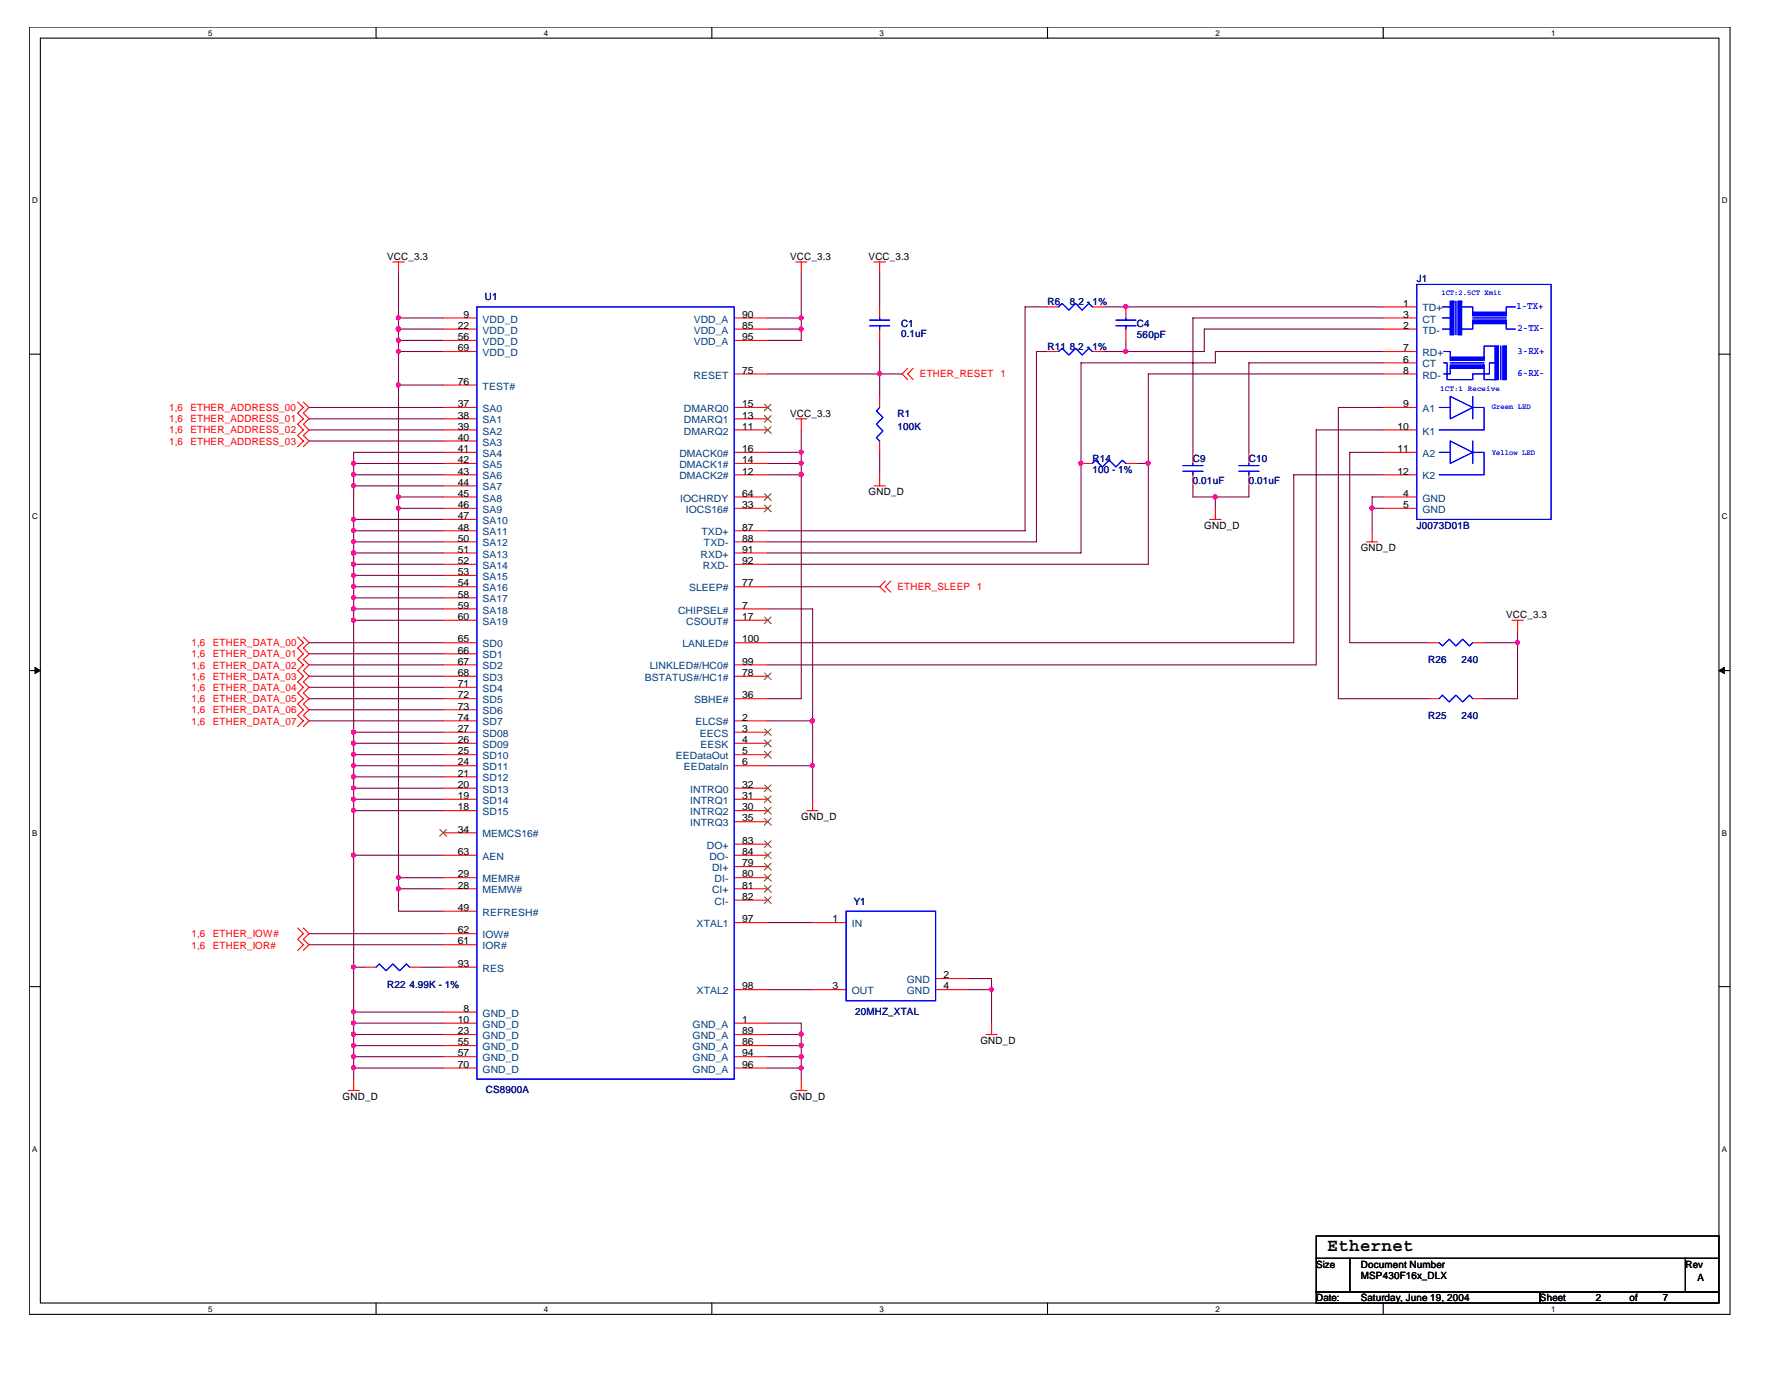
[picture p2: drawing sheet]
<svg xmlns="http://www.w3.org/2000/svg" width="279mm" height="216mm" viewBox="0 0 279 216" stroke-linecap="round" stroke-linejoin="round" font-family="sans-serif">
<path d="M4.6 4.2h266.3v201.6h-266.3zM6.3 6h262.9v198h-262.9z" fill="none" stroke="#000" stroke-width=".17"/>
<g fill="#fff">
<path d="M32.6 4.4h.7v1.4h-.7z"/>
<path d="M32.6 204.2h.7v1.4h-.7z"/>
</g>
<path d="M58.9 4.2v1.8M58.9 204v1.7" fill="none" stroke="#000" stroke-width=".17"/>
<g fill="#fff">
<path d="M85.2 4.4h.7v1.4h-.7z"/>
<path d="M85.2 204.2h.7v1.4h-.7z"/>
</g>
<path d="M111.5 4.2v1.8M111.5 204v1.7" fill="none" stroke="#000" stroke-width=".17"/>
<g fill="#fff">
<path d="M137.8 4.4h.6v1.4h-.6z"/>
<path d="M137.8 204.2h.6v1.4h-.6z"/>
</g>
<path d="M164.1 4.2v1.8M164.1 204v1.7" fill="none" stroke="#000" stroke-width=".17"/>
<g fill="#fff">
<path d="M190.3 4.4h.7v1.4h-.7z"/>
<path d="M190.3 204.2h.7v1.4h-.7z"/>
</g>
<path d="M216.6 4.2v1.8M216.6 204v1.7" fill="none" stroke="#000" stroke-width=".17"/>
<g fill="#fff">
<path d="M242.9 4.4h.7v1.4h-.7z"/>
<path d="M242.9 204.2h.7v1.4h-.7z"/>
<path d="M5.1 30.7h.8v1.4h-.8z"/>
<path d="M269.7 30.7h.9v1.4h-.9z"/>
<path d="M5.1 80.2h.8v1.4h-.8z"/>
<path d="M269.7 80.2h.9v1.4h-.9z"/>
</g>
<path d="M4.6 55.5h1.7M269.2 55.5h1.7" fill="none" stroke="#000" stroke-width=".17"/>
<g fill="#fff">
<path d="M5.1 129.7h.8v1.4h-.8z"/>
<path d="M269.7 129.7h.8v1.4h-.8z"/>
</g>
<path d="M4.6 105h1.7M269.2 105h1.7" fill="none" stroke="#000" stroke-width=".17"/>
<path d="M5.5 104.5l.8 .5-.8 .5zM269.2 105l.9-.5v1z" fill="#000" stroke="#000" stroke-width=".16"/>
<g fill="#fff">
<path d="M5.1 179.2h.8v1.4h-.8z"/>
<path d="M269.7 179.2h.8v1.4h-.8z"/>
</g>
<path d="M4.6 154.5h1.7M269.2 154.5h1.7M206.1 193.5h63.1v3.5h-63.1zM206.1 197h5.3v5.3h-5.3zM211.4 197h52.6v5.3h-52.6zM264 197h5.2v5.3h-5.2zM206.1 202.3h35.1v1.7h-35.1zM241.2 202.3h28v1.7h-28z" fill="none" stroke="#000" stroke-width=".17"/>
<g fill="none" stroke="#800040" stroke-width=".17">
<path d="M62.4 42.8v99.9h7M62.4 49.8h7M62.4 55h7M62.4 53.3h7M62.4 51.5h7M120.2 49.8h5.3M120.2 51.5h5.3M120.2 58.5h21.1M125.5 42.8v10.5h-5.3M137.8 42.8v5.2M137.8 53.3v8.8M164.1 48h-3.6v35.1h-40.3"/>
<path d="M164.1 55h-1.8v29.8h-42.1M172.8 48h43.8M176.3 53.3v1.7M216.6 58.5h-36.8v29.8h-59.6M216.6 55h-26.3v1.8h-21v29.8h-49.1M216.6 56.8h-21v14M216.6 49.8h-29.8v21M216.6 51.5h-28v3.5h-15.8M48.4 63.8h21M48.4 65.6h21M48.4 67.3h21M48.4 69h21"/>
<path d="M55.4 72.6h14M55.4 76.1h14M55.4 74.3h14M62.4 77.8h7M62.4 60.3h7M62.4 79.6h7M69.4 70.8h-14v14M120.2 72.6h5.3M120.2 70.8h5.3M120.2 74.3h5.3M125.5 67.3v42.1h-5.3M137.8 70.8v3.5"/>
<path d="M178.1 72.6h1.7M186.8 76.1v1.7h8.8v-1.7M190.3 77.8v1.8M214.9 79.6v3.5M216.6 70.8h-5.2v29.8h12.3M216.6 77.8h-1.7v1.8h1.7M216.6 63.8h-7v45.6h14.1M216.6 67.3h-10.5v36.8h-85.9M216.6 74.3h-14v26.3h-82.4M55.4 84.8v1.8h14M55.4 95.3v1.8h14M55.4 88.3h14"/>
<path d="M55.4 86.6v8.7M55.4 97.1v24.5M55.4 83.1h14M55.4 84.8h14M55.4 81.3h14M55.4 90.1h14M55.4 91.9h14M55.4 93.6h14M55.4 95.3h14M120.2 95.3h7.1v29.8M120.2 91.9h17.6M237.7 98.8v10.6h-5.3"/>
<path d="M48.4 104.1h21M48.4 109.4h21M48.4 112.9h21M48.4 100.6h21M48.4 102.4h21M48.4 105.9h21M48.4 107.6h21M48.4 111.1h21M55.4 114.6h14M55.4 116.4h14M55.4 118.2h14M55.4 119.9h14"/>
<path d="M120.2 119.9h7.1M120.2 112.9h7.1M232.4 100.6h5.3M55.4 121.6v1.8h14M55.4 123.4v1.7h14M55.4 125.1v43.9M55.4 121.6h14M55.4 126.9h14M55.4 133.9h14M62.4 137.4h7M62.4 139.1h7M48.4 146.2h21"/>
<path d="M48.4 147.9h21M55.4 158.5h14M55.4 151.4h1.8M65.9 151.4h3.5M120.2 154.9h7.1M120.2 144.4h7.1M151.8 153.2h3.5v7M151.8 154.9h3.5M55.4 160.2h14M55.4 162h14M55.4 163.7h14M55.4 165.4h14"/>
<path d="M55.4 167.2h14M120.2 160.2h5.3v8.8M120.2 162h5.3M120.2 163.7h5.3M120.2 165.4h5.3M120.2 167.2h5.3"/>
</g>
<g fill="#f0f" stroke="#f0f" stroke-width=".17">
<circle cx="62.4" cy="137.4" r=".32"/>
<circle cx="62.4" cy="79.6" r=".32"/>
<circle cx="179.8" cy="72.5" r=".33"/>
<circle cx="169.3" cy="72.5" r=".32"/>
<circle cx="155.3" cy="154.9" r=".32"/>
<circle cx="176.3" cy="48" r=".33"/>
<circle cx="55.4" cy="97.1" r=".32"/>
<circle cx="176.3" cy="55" r=".32"/>
<circle cx="55.4" cy="114.6" r=".32"/>
<circle cx="55.4" cy="116.3" r=".32"/>
<circle cx="55.4" cy="119.9" r=".32"/>
<circle cx="190.3" cy="77.8" r=".33"/>
<circle cx="55.3" cy="118.1" r=".33"/>
<circle cx="127.2" cy="112.9" r=".34"/>
<circle cx="62.4" cy="53.3" r=".32"/>
<circle cx="55.3" cy="121.6" r=".33"/>
<circle cx="55.4" cy="123.4" r=".32"/>
<circle cx="55.3" cy="126.9" r=".33"/>
<circle cx="55.4" cy="158.4" r=".32"/>
<circle cx="55.4" cy="125.1" r=".32"/>
<circle cx="55.3" cy="161.9" r=".33"/>
<circle cx="55.4" cy="151.4" r=".32"/>
<circle cx="55.4" cy="133.9" r=".32"/>
<circle cx="55.4" cy="163.7" r=".32"/>
<circle cx="55.3" cy="74.3" r=".33"/>
<circle cx="55.4" cy="167.2" r=".32"/>
<circle cx="55.4" cy="72.5" r=".32"/>
<circle cx="125.5" cy="161.9" r=".33"/>
<circle cx="55.4" cy="76" r=".32"/>
<circle cx="125.5" cy="163.7" r=".32"/>
<circle cx="125.5" cy="165.4" r=".33"/>
<circle cx="55.4" cy="81.3" r=".32"/>
<circle cx="125.5" cy="167.2" r=".32"/>
<circle cx="55.3" cy="83.1" r=".33"/>
<circle cx="55.4" cy="84.8" r=".32"/>
<circle cx="55.3" cy="86.6" r=".33"/>
<circle cx="62.4" cy="51.5" r=".33"/>
<circle cx="127.2" cy="119.9" r=".33"/>
<circle cx="55.4" cy="88.3" r=".32"/>
<circle cx="62.4" cy="49.8" r=".32"/>
<circle cx="55.4" cy="90.1" r=".32"/>
<circle cx="55.3" cy="91.8" r=".33"/>
<circle cx="125.5" cy="51.5" r=".33"/>
<circle cx="55.4" cy="93.6" r=".32"/>
<circle cx="125.5" cy="49.8" r=".32"/>
<circle cx="55.3" cy="95.3" r=".33"/>
<circle cx="125.5" cy="70.8" r=".32"/>
<circle cx="125.5" cy="74.3" r=".33"/>
<circle cx="137.7" cy="58.5" r=".32"/>
<circle cx="55.3" cy="165.4" r=".33"/>
<circle cx="62.4" cy="60.3" r=".33"/>
<circle cx="62.4" cy="55" r=".32"/>
<circle cx="55.4" cy="160.2" r=".32"/>
<circle cx="62.4" cy="77.8" r=".33"/>
<circle cx="125.5" cy="72.5" r=".32"/>
<circle cx="237.6" cy="100.6" r=".33"/>
<circle cx="62.4" cy="139.1" r=".33"/>
<circle cx="214.9" cy="79.6" r=".33"/>
</g>
<g fill="none" stroke="#f00" stroke-width=".17">
<path d="M61.5 41h1.8M62.4 41v1.8M69.4 49.8h5.3M69.4 51.5h5.3M69.4 55h5.3M69.4 53.3h5.3M115 49.8h5.2M115 51.5h5.2M115 58.5h5.2M115 53.3h5.2M124.6 41h1.8M125.5 41v1.8"/>
<path d="M136.9 41h1.8M137.8 41v1.8M137.8 48v1.8M137.8 51.5v1.8M142.2 57.7l-.9 .8 .9 .9M143 57.7l-.8 .8 .8 .9M164.1 48h1.7M164.1 55h1.7M171.1 48h1.7M171.1 55h1.7M176.3 48v1.8M176.3 51.5v1.8"/>
<path d="M216.6 48h5.3M216.6 49.8h5.3M216.6 51.5h5.3M216.6 55h5.3M216.6 56.8h5.3M216.6 58.5h5.3M46.6 62.9l.9 .9-.9 .9 .9 .9-.9 .8 .9 .9-.9 .9 .9 .8-.9 .9M47.5 62.9l.9 .9-.9 .9 .9 .9-.9 .8 .9 .9-.9 .9 .9 .8-.9 .9M69.4 65.6h5.3M69.4 76.1h5.3M69.4 77.8h5.3M69.4 79.6h5.3"/>
<path d="M69.4 63.8h5.3M69.4 67.3h5.3M69.4 70.8h5.3M69.4 74.3h5.3M69.4 72.6h5.3M69.4 69h5.3M69.4 60.3h5.3M115 65.6h5.2M115 77.8h5.2M115 79.6h5.2M115 63.8h5.2M115 67.3h5.2"/>
<path d="M115 70.8h5.2M115 74.3h5.2M115 72.6h5.2M124.6 65.6h1.8M125.5 65.6v1.7M136.9 76.1h1.8M137.8 62.1v1.7M137.8 69v1.8M137.8 74.3v1.8M169.3 72.6h1.8M176.3 72.6h1.8M186.8 70.8v1.8"/>
<path d="M186.8 74.3v1.8M190.3 79.6v1.7M195.6 70.8v1.8M195.6 74.3v1.8M216.6 77.8h5.3M216.6 79.6h5.3M216.6 63.8h5.3M216.6 67.3h5.3M216.6 70.8h5.3M216.6 74.3h5.3M46.6 99.7l.9 .9-.9 .9 .9 .9-.9 .9 .9 .8-.9 .9 .9 .9-.9 .9 .9 .8-.9 .9 .9 .9-.9 .8 .9 .9-.9 .9 .9 .9-.9 .8M47.5 99.7l.9 .9-.9 .9 .9 .9-.9 .9 .9 .8-.9 .9 .9 .9-.9 .9 .9 .8-.9 .9 .9 .9-.9 .8 .9 .9-.9 .9 .9 .9-.9 .8"/>
<path d="M69.4 97.1h5.3M69.4 81.3h5.3M69.4 84.8h5.3M69.4 95.3h5.3M69.4 83.1h5.3M69.4 86.6h5.3M69.4 88.3h5.3M69.4 90.1h5.3M69.4 91.9h5.3M69.4 93.6h5.3M115 97.1h5.2M115 84.8h5.2"/>
<path d="M115 95.3h5.2M115 83.1h5.2M115 86.6h5.2M115 88.3h5.2M115 91.9h5.2M138.7 91l-.9 .9 .9 .8M139.5 91l-.8 .9 .8 .8M189.5 81.3h1.7M214 84.8h1.7M214.9 83.1v1.7M236.8 97.1h1.8M237.7 97.1v1.7"/>
<path d="M69.4 112.9h5.3M69.4 114.6h5.3M69.4 116.4h5.3M69.4 118.2h5.3M69.4 119.9h5.3M69.4 109.4h5.3M69.4 100.6h5.3M69.4 102.4h5.3M69.4 104.1h5.3M69.4 105.9h5.3M69.4 107.6h5.3M69.4 111.1h5.3"/>
<path d="M115 112.9h5.2M115 114.6h5.2M115 116.4h5.2M115 118.2h5.2M115 119.9h5.2M115 109.4h5.2M115 100.6h5.2M115 104.1h5.2M115 105.9h5.2M223.7 109.4h1.7M223.7 100.6h1.7M230.6 109.4h1.8"/>
<path d="M230.6 100.6h1.8M69.4 126.9h5.3M69.4 125.1h5.3M69.4 123.4h5.3M69.4 121.6h5.3M69.4 139.1h5.3M69.4 137.4h5.3M69.4 130.4h5.3M69.4 133.9h5.3M115 126.9h5.2M115 125.1h5.2M115 123.4h5.2"/>
<path d="M115 139.1h5.2M115 137.4h5.2M115 128.7h5.2M115 133.9h5.2M115 135.7h5.2M115 132.2h5.2M126.4 126.9h1.7M127.3 125.1v1.8M46.6 145.3l.9 .9-.9 .9 .9 .8-.9 .9M47.5 145.3l.9 .9-.9 .9 .9 .8-.9 .9M57.2 151.4h1.7M64.1 151.4h1.8"/>
<path d="M69.4 142.7h5.3M69.4 147.9h5.3M69.4 146.2h5.3M69.4 158.5h5.3M69.4 151.4h5.3M115 144.4h5.2M115 154.9h5.2M115 140.9h5.2M127.3 144.4h5.2M127.3 154.9h5.2M146.5 154.9h5.3M146.5 153.2h5.3"/>
<path d="M54.5 170.7h1.8M55.4 169v1.7M69.4 162h5.3M69.4 167.2h5.3M69.4 165.4h5.3M69.4 163.7h5.3M69.4 160.2h5.3M115 162h5.2M115 167.2h5.2M115 165.4h5.2M115 163.7h5.2M115 160.2h5.2"/>
<path d="M124.6 170.7h1.8M125.5 169v1.7M154.4 162h1.8M155.3 160.2v1.8"/>
</g>
<g fill="none" stroke="#00f" stroke-width=".17">
<path d="M74.7 48h40.3v121h-40.3zM136.2 51h3.1M136.2 50.1h3.1M137.8 49.8v.3M137.8 51v.5M165.8 55l.5-.5 1.1 1.1 1.1-1.1 1 1.1 1-1.1 .6 .5M165.8 48l.5-.5 1.1 1.1 1.1-1.1 1 1.1 1-1.1 .6 .5M174.8 51h3.1M174.8 50.1h3.1M176.3 49.8v.3M176.3 51v.5M221.9 44.5h21v36.8h-21z"/>
<path d="M225.9 48h1.2M225.9 49.8h1.2M225.9 51.5h1.2M226.1 55h1v.9M226.1 56.8h.5v2.6h4v-.9h2.7v-1.7h.9M227.1 57.7v.8h-1M227.1 56.8h5.3M228 47.2v5.2M228.9 48h1.7v.9M230.6 50.7v.8h-1.7M230.6 49.8h5.3M232.4 57.7v1.7h1.8"/>
<path d="M234.2 54.2h-1.8v1.7M235 54.2v5.2M235.9 50.7v.8h1.4M237.3 48h-1.4v.9M137.8 63.8l-.5 .5 1 1.1-1 1 1 1.1-1 1 .5 .5M171.1 72.6l.5-.5 1 1 1.1-1 1.1 1 1-1 .5 .5M185.3 73.8h3.1M185.3 72.9h3.1M186.8 72.6v.3M186.8 73.8v.5M194 73.8h3.2M194 72.9h3.2"/>
<path d="M195.6 72.6v.3M195.6 73.8v.5M225.4 63.8h1.7M225.4 70.8h1.7M227.1 62.1l3.5 1.7-3.5 1.8zM227.1 69l3.5 1.8-3.5 1.8zM230.6 63.8h1.8v3.5h-7M230.6 70.8h1.8v3.5h-7M230.6 62.1v3.5M230.6 69v3.6M225.4 100.6l.5 .5 1.1-1 1 1 1.1-1 1 1 .5-.5M225.4 109.4l.5-.6 1.1 1.1 1-1.1 1.1 1.1 1-1.1 .5 .6"/>
<path d="M58.9 151.4l.5-.5 1.1 1.1 1-1.1 1.1 1.1 1-1.1 .5 .5M132.5 142.7h14v14h-14z"/>
</g>
<g fill="#00f" stroke="#00f" stroke-width=".17">
<path d="M227.1 47.2v5.2h.6v-5.2z" fill-rule="evenodd"/>
<path d="M228.4 47.2v5.2h.5v-5.2z" fill-rule="evenodd"/>
<path d="M235.4 54.2v5.2h.5v-5.2z" fill-rule="evenodd"/>
<path d="M234.2 54.2v5.2h.5v-5.2z" fill-rule="evenodd"/>
<path d="M230.6 50.1v.6h5.3v-.6z" fill-rule="evenodd"/>
<path d="M230.6 48.9v.5h5.3v-.5z" fill-rule="evenodd"/>
<path d="M227.1 55.9v.5h5.3v-.5z" fill-rule="evenodd"/>
<path d="M227.1 57.1v.6h5.3v-.6z" fill-rule="evenodd"/>
<path d="M227.1 47.2v5.2h.6v-5.2z" fill-rule="evenodd"/>
<path d="M228.4 47.2v5.2h.5v-5.2z" fill-rule="evenodd"/>
<path d="M235.4 54.2v5.2h.5v-5.2z" fill-rule="evenodd"/>
<path d="M234.2 54.2v5.2h.5v-5.2z" fill-rule="evenodd"/>
<path d="M230.6 50.1v.6h5.3v-.6z" fill-rule="evenodd"/>
<path d="M230.6 48.9v.5h5.3v-.5z" fill-rule="evenodd"/>
<path d="M227.1 55.9v.5h5.3v-.5z" fill-rule="evenodd"/>
<path d="M227.1 57.1v.6h5.3v-.6z" fill-rule="evenodd"/>
</g>
<g fill="none" stroke="#804000" stroke-width=".16">
<path d="M119.7 66.8l1.1 1.1M119.7 65.1l1.1 1M119.7 63.3l1.1 1M119.7 79.1l1.1 1M119.7 77.3l1.1 1.1M120.7 66.8l-1 1.1M120.7 65.1l-1 1M120.7 63.3l-1 1M120.7 79.1l-1 1M120.7 77.3l-1 1.1M119.7 96.6l1.1 1.1M120.7 96.6l-1 1.1"/>
<path d="M119.7 114.1l1.1 1.1M119.7 115.9l1.1 1M119.7 117.6l1.1 1.1M119.7 105.4l1.1 1M120.7 114.1l-1 1.1M120.7 115.9l-1 1M120.7 117.6l-1 1.1M120.7 105.4l-1 1M68.9 129.9l1 1M69.9 129.9l-1.1 1M119.7 126.4l1.1 1.1M119.7 124.6l1.1 1.1"/>
<path d="M119.7 122.9l1.1 1.1M119.7 128.1l1.1 1.1M119.7 135.2l1.1 1M119.7 136.9l1.1 1.1M119.7 138.6l1.1 1.1M119.7 131.7l1.1 1M119.7 133.4l1.1 1.1M120.7 126.4l-1 1.1M120.7 124.6l-1 1.1M120.7 122.9l-1 1.1M120.7 128.1l-1 1.1M120.7 135.2l-1 1"/>
<path d="M120.7 136.9l-1 1.1M120.7 138.6l-1 1.1M120.7 131.7l-1 1M120.7 133.4l-1 1.1M119.7 140.4l1.1 1.1M120.7 140.4l-1 1.1"/>
</g>
<text font-size="2.8" x="207.9" y="195.8">Ethernet</text>
<g font-size="1.6">
<text x="60.6" y="40.7">VCC_3.3</text>
<text x="123.8" y="40.7">VCC_3.3</text>
<text x="136" y="40.7">VCC_3.3</text>
<text x="71.7" y="51.5">22</text>
<text x="71.7" y="53.3">56</text>
<text x="72.6" y="49.7">9</text>
<text x="116.2" y="49.7">90</text>
<text x="116.2" y="51.5">85</text>
<text x="116.2" y="53.3">95</text>
<text x="219.8" y="48">1</text>
<text x="219.8" y="49.7">3</text>
<text x="219.8" y="51.5">2</text>
<text x="71.7" y="55">69</text>
<text x="116.2" y="58.5">75</text>
<text x="219.8" y="55">7</text>
<text x="219.8" y="56.8">6</text>
<text x="219.8" y="58.5">8</text>
<text x="71.7" y="63.8">37</text>
<text x="71.7" y="65.5">38</text>
<text x="71.7" y="60.2">76</text>
<text x="116.2" y="65.5">13</text>
<text x="116.2" y="63.8">15</text>
<text x="123.8" y="65.2">VCC_3.3</text>
<text x="219.8" y="63.8">9</text>
<text x="71.7" y="67.3">39</text>
<text x="71.7" y="69">40</text>
<text x="71.7" y="70.8">41</text>
<text x="116.2" y="67.3">11</text>
<text x="116.2" y="70.8">16</text>
<text x="218.9" y="67.3">10</text>
<text x="218.9" y="70.8">11</text>
<text x="71.7" y="72.5">42</text>
<text x="71.7" y="74.3">43</text>
<text x="71.7" y="76">44</text>
<text x="71.7" y="77.8">45</text>
<text x="116.2" y="77.8">64</text>
<text x="116.2" y="74.3">12</text>
<text x="116.2" y="72.5">14</text>
<text x="136" y="77.5">GND_D</text>
<text x="218.9" y="74.3">12</text>
<text x="219.8" y="77.8">4</text>
<text x="71.7" y="79.5">46</text>
<text x="71.7" y="81.3">47</text>
<text x="71.7" y="83.1">48</text>
<text x="116.2" y="79.5">33</text>
<text x="116.2" y="83.1">87</text>
<text x="188.6" y="82.8">GND_D</text>
<text x="219.8" y="79.5">5</text>
<text x="71.7" y="84.8">50</text>
<text x="71.7" y="86.5">51</text>
<text x="71.7" y="88.3">52</text>
<text x="116.2" y="86.5">91</text>
<text x="116.2" y="84.8">88</text>
<text x="116.2" y="88.3">92</text>
<text x="213.1" y="86.3">GND_D</text>
<text x="71.7" y="90">53</text>
<text x="71.7" y="91.8">54</text>
<text x="71.7" y="93.6">58</text>
<text x="71.7" y="95.3">59</text>
<text x="116.2" y="95.3">7</text>
<text x="116.2" y="91.8">77</text>
<text x="71.7" y="97.1">60</text>
<text x="71.7" y="100.6">65</text>
<text x="116.2" y="97.1">17</text>
<text x="116.2" y="100.6">100</text>
<text x="235.9" y="96.8">VCC_3.3</text>
<text x="71.7" y="102.3">66</text>
<text x="71.7" y="104.1">67</text>
<text x="71.7" y="105.8">68</text>
<text x="71.7" y="107.6">71</text>
<text x="116.2" y="105.8">78</text>
<text x="116.2" y="104.1">99</text>
<text x="71.7" y="109.3">72</text>
<text x="71.7" y="111.1">73</text>
<text x="71.7" y="112.8">74</text>
<text x="116.2" y="112.8">2</text>
<text x="116.2" y="109.3">36</text>
<text x="71.7" y="119.8">24</text>
<text x="71.7" y="118.1">25</text>
<text x="71.7" y="116.3">26</text>
<text x="71.7" y="114.6">27</text>
<text x="116.2" y="118.1">5</text>
<text x="116.2" y="116.3">4</text>
<text x="116.2" y="119.8">6</text>
<text x="116.2" y="114.6">3</text>
<text x="71.7" y="125.1">19</text>
<text x="71.7" y="123.4">20</text>
<text x="71.7" y="121.6">21</text>
<text x="116.2" y="125.1">31</text>
<text x="116.2" y="123.4">32</text>
<text x="71.7" y="126.9">18</text>
<text x="71.7" y="130.3">34</text>
<text x="116.2" y="126.9">30</text>
<text x="116.2" y="128.6">35</text>
<text x="125.5" y="128.4">GND_D</text>
<text x="71.7" y="137.4">29</text>
<text x="71.7" y="133.9">63</text>
<text x="116.2" y="137.4">80</text>
<text x="116.2" y="135.6">79</text>
<text x="116.2" y="132.1">83</text>
<text x="116.2" y="133.9">84</text>
<text x="71.7" y="139.1">28</text>
<text x="71.7" y="142.6">49</text>
<text x="116.2" y="140.9">82</text>
<text x="116.2" y="139.1">81</text>
<text x="71.7" y="147.9">61</text>
<text x="71.7" y="146.1">62</text>
<text x="116.2" y="144.4">97</text>
<text x="130.4" y="144.4">1</text>
<text x="71.7" y="151.4">93</text>
<text x="116.2" y="154.9">98</text>
<text x="130.4" y="154.9">3</text>
<text x="147.8" y="153.2">2</text>
<text x="147.8" y="154.9">4</text>
<text x="71.7" y="161.9">23</text>
<text x="71.7" y="160.1">10</text>
<text x="72.6" y="158.4">8</text>
<text x="116.2" y="161.9">89</text>
<text x="116.2" y="160.1">1</text>
<text x="71.7" y="167.2">70</text>
<text x="71.7" y="165.4">57</text>
<text x="71.7" y="163.7">55</text>
<text x="116.2" y="167.2">96</text>
<text x="116.2" y="165.4">94</text>
<text x="116.2" y="163.7">86</text>
<text x="153.6" y="163.4">GND_D</text>
<text x="53.7" y="172.2">GND_D</text>
<text x="123.8" y="172.2">GND_D</text>
<text x="206.1" y="198.5">Size</text>
<text x="206.1" y="203.7">Date:</text>
<text x="213.1" y="198.5">Document Number</text>
<text x="213.1" y="203.7">Saturday, June 19, 2004</text>
<text x="213.1" y="200.2">MSP430F16x_DLX</text>
<text x="241.2" y="203.7">Sheet</text>
<text x="249.9" y="203.7">2</text>
<text x="255.2" y="203.7">of</text>
<text x="260.4" y="203.7">7</text>
<text x="264" y="198.5">Rev</text>
<text x="265.9" y="200.5">A</text>
</g>
<g font-size="1.6" fill="#000080">
<text x="75.9" y="47">U1</text>
<text x="164.1" y="47.7">R6</text>
<text x="167.6" y="47.7">8.2 - 1%</text>
<text x="221.9" y="44.2">J1</text>
<text x="141.1" y="51.2">C1</text>
<text x="141.1" y="52.8">0.1uF</text>
<text x="178.1" y="51.2">C4</text>
<text x="178.1" y="53">560pF</text>
<text x="164.1" y="54.7">R11 8.2 - 1%</text>
<text x="140.6" y="65.2">R1</text>
<text x="140.6" y="67.4">100K</text>
<text x="171.1" y="72.3">R14</text>
<text x="171.1" y="74">100 - 1%</text>
<text x="186.8" y="72.3">C9</text>
<text x="186.8" y="75.8">0.01uF</text>
<text x="195.6" y="72.3">C10</text>
<text x="195.6" y="75.8">0.01uF</text>
<text x="221.9" y="82.8">J0073D01B</text>
<text x="223.7" y="103.8">R26</text>
<text x="228.9" y="103.8">240</text>
<text x="223.7" y="112.6">R25</text>
<text x="228.9" y="112.6">240</text>
<text x="133.7" y="141.6">Y1</text>
<text x="60.6" y="154.6">R22 4.99K - 1%</text>
<text x="133.9" y="158.8">20MHZ_XTAL</text>
<text x="76.1" y="171.1">CS8900A</text>
</g>
<g font-size="1.6" fill="#004080">
<text x="75.6" y="50.5">VDD_D</text>
<text x="75.6" y="52.2">VDD_D</text>
<text x="108.6" y="50.5">VDD_A</text>
<text x="108.6" y="52.2">VDD_A</text>
<text x="222.8" y="48.8">TD+</text>
<text x="222.8" y="50.5">CT</text>
<text x="222.8" y="52.2">TD-</text>
<text x="75.6" y="54">VDD_D</text>
<text x="75.6" y="55.8">VDD_D</text>
<text x="108.6" y="59.3">RESET</text>
<text x="108.6" y="54">VDD_A</text>
<text x="222.8" y="55.8">RD+</text>
<text x="222.8" y="57.5">CT</text>
<text x="222.8" y="59.3">RD-</text>
<text x="75.6" y="64.5">SA0</text>
<text x="75.6" y="61">TEST#</text>
<text x="107.1" y="64.5">DMARQ0</text>
<text x="222.8" y="64.5">A1</text>
<text x="75.6" y="66.3">SA1</text>
<text x="75.6" y="68">SA2</text>
<text x="75.6" y="69.8">SA3</text>
<text x="75.6" y="71.5">SA4</text>
<text x="106.4" y="71.5">DMACK0#</text>
<text x="107.1" y="68">DMARQ2</text>
<text x="107.1" y="66.3">DMARQ1</text>
<text x="222.8" y="68">K1</text>
<text x="222.8" y="71.5">A2</text>
<text x="75.6" y="73.3">SA5</text>
<text x="75.6" y="75.1">SA6</text>
<text x="75.6" y="76.8">SA7</text>
<text x="106.4" y="75.1">DMACK2#</text>
<text x="106.4" y="73.3">DMACK1#</text>
<text x="222.8" y="75.1">K2</text>
<text x="75.6" y="78.5">SA8</text>
<text x="75.6" y="80.3">SA9</text>
<text x="75.6" y="82">SA10</text>
<text x="75.6" y="83.8">SA11</text>
<text x="106.5" y="78.5">IOCHRDY</text>
<text x="107.4" y="80.3">IOCS16#</text>
<text x="109.9" y="83.8">TXD+</text>
<text x="222.8" y="78.5">GND</text>
<text x="222.8" y="80.3">GND</text>
<text x="75.6" y="85.6">SA12</text>
<text x="75.6" y="87.3">SA13</text>
<text x="75.6" y="89.1">SA14</text>
<text x="109.7" y="87.3">RXD+</text>
<text x="110.1" y="89.1">RXD-</text>
<text x="110.3" y="85.6">TXD-</text>
<text x="75.6" y="90.8">SA15</text>
<text x="75.6" y="92.6">SA16</text>
<text x="75.6" y="94.3">SA17</text>
<text x="107.9" y="92.6">SLEEP#</text>
<text x="75.6" y="96.1">SA18</text>
<text x="75.6" y="97.8">SA19</text>
<text x="75.6" y="101.3">SD0</text>
<text x="106.2" y="96.1">CHIPSEL#</text>
<text x="106.9" y="101.3">LANLED#</text>
<text x="107.5" y="97.8">CSOUT#</text>
<text x="75.6" y="103.1">SD1</text>
<text x="75.6" y="104.8">SD2</text>
<text x="75.6" y="106.6">SD3</text>
<text x="101" y="106.6">BSTATUS#/HC1#</text>
<text x="101.8" y="104.8">LINKLED#/HC0#</text>
<text x="75.6" y="108.3">SD4</text>
<text x="75.6" y="110.1">SD5</text>
<text x="75.6" y="111.8">SD6</text>
<text x="75.6" y="113.6">SD7</text>
<text x="108.7" y="110.1">SBHE#</text>
<text x="108.9" y="113.6">ELCS#</text>
<text x="75.6" y="118.9">SD10</text>
<text x="75.6" y="117.1">SD09</text>
<text x="75.6" y="115.4">SD08</text>
<text x="105.8" y="118.9">EEDataOut</text>
<text x="109.6" y="115.4">EECS</text>
<text x="109.7" y="117.1">EESK</text>
<text x="75.6" y="125.9">SD14</text>
<text x="75.6" y="124.1">SD13</text>
<text x="75.6" y="122.3">SD12</text>
<text x="75.6" y="120.6">SD11</text>
<text x="107.1" y="120.6">EEDataIn</text>
<text x="108.1" y="125.9">INTRQ1</text>
<text x="108.1" y="124.1">INTRQ0</text>
<text x="75.6" y="127.6">SD15</text>
<text x="75.6" y="131.1">MEMCS16#</text>
<text x="108.1" y="127.6">INTRQ2</text>
<text x="108.1" y="129.4">INTRQ3</text>
<text x="75.6" y="134.6">AEN</text>
<text x="110.7" y="132.9">DO+</text>
<text x="111.1" y="134.6">DO-</text>
<text x="111.5" y="136.4">DI+</text>
<text x="75.6" y="139.9">MEMW#</text>
<text x="75.6" y="138.1">MEMR#</text>
<text x="75.6" y="143.4">REFRESH#</text>
<text x="111.5" y="139.9">CI+</text>
<text x="111.9" y="138.1">DI-</text>
<text x="111.9" y="141.6">CI-</text>
<text x="75.6" y="148.6">IOR#</text>
<text x="75.6" y="146.9">IOW#</text>
<text x="109.1" y="145.2">XTAL1</text>
<text x="133.4" y="145.2">IN</text>
<text x="75.6" y="152.1">RES</text>
<text x="109.1" y="155.7">XTAL2</text>
<text x="133.4" y="155.7">OUT</text>
<text x="142" y="153.9">GND</text>
<text x="142" y="155.7">GND</text>
<text x="75.6" y="160.9">GND_D</text>
<text x="75.6" y="159.2">GND_D</text>
<text x="108.5" y="160.9">GND_A</text>
<text x="75.6" y="167.9">GND_D</text>
<text x="75.6" y="166.2">GND_D</text>
<text x="75.6" y="164.4">GND_D</text>
<text x="75.6" y="162.7">GND_D</text>
<text x="108.5" y="167.9">GND_A</text>
<text x="108.5" y="166.2">GND_A</text>
<text x="108.5" y="162.7">GND_A</text>
<text x="108.5" y="164.4">GND_A</text>
</g>
<g font-size="1.6" fill="#00f">
<text x="237.5" y="48.4">1-TX+</text>
<text x="237.7" y="51.9">2-TX-</text>
<text x="237.7" y="58.9">6-RX-</text>
<text x="237.7" y="55.4">3-RX+</text>
</g>
<g font-size="1.6" fill="#f00">
<text x="144.1" y="59.1">ETHER_RESET 1</text>
<text x="26.5" y="64.4">1,6</text>
<text x="29.8" y="64.4">ETHER_ADDRESS_00</text>
<text x="26.5" y="66.1">1,6</text>
<text x="26.5" y="67.9">1,6</text>
<text x="26.5" y="69.6">1,6</text>
<text x="29.8" y="66.1">ETHER_ADDRESS_01</text>
<text x="29.8" y="67.9">ETHER_ADDRESS_02</text>
<text x="29.8" y="69.6">ETHER_ADDRESS_03</text>
<text x="140.6" y="92.4">ETHER_SLEEP 1</text>
<text x="30" y="101.2">1,6</text>
<text x="33.3" y="101.2">ETHER_DATA_00</text>
<text x="30" y="102.9">1,6</text>
<text x="30" y="104.7">1,6</text>
<text x="30" y="106.4">1,6</text>
<text x="33.3" y="102.9">ETHER_DATA_01</text>
<text x="33.3" y="104.7">ETHER_DATA_02</text>
<text x="33.3" y="106.4">ETHER_DATA_03</text>
<text x="30" y="108.2">1,6</text>
<text x="30" y="109.9">1,6</text>
<text x="30" y="111.7">1,6</text>
<text x="30" y="113.5">1,6</text>
<text x="33.3" y="108.2">ETHER_DATA_04</text>
<text x="33.3" y="109.9">ETHER_DATA_05</text>
<text x="33.3" y="111.7">ETHER_DATA_06</text>
<text x="33.3" y="113.5">ETHER_DATA_07</text>
<text x="30" y="148.5">1,6</text>
<text x="30" y="146.7">1,6</text>
<text x="33.3" y="148.5">ETHER_IOR#</text>
<text x="33.3" y="146.7">ETHER_IOW#</text>
</g>
<g font-size="1.3">
<text x="32.6" y="5.6">5</text>
<text x="85.2" y="5.6">4</text>
<text x="137.8" y="5.6">3</text>
<text x="190.3" y="5.6">2</text>
<text x="242.9" y="5.6">1</text>
<text x="5.1" y="31.8">D</text>
<text x="269.7" y="31.8">D</text>
<text x="5.1" y="81.3">C</text>
<text x="269.7" y="81.3">C</text>
<text x="5.1" y="130.9">B</text>
<text x="269.7" y="130.9">B</text>
<text x="5.1" y="180.3">A</text>
<text x="269.7" y="180.3">A</text>
<text x="32.6" y="205.4">5</text>
<text x="85.2" y="205.4">4</text>
<text x="137.8" y="205.4">3</text>
<text x="190.3" y="205.4">2</text>
<text x="242.9" y="205.4">1</text>
</g>
<g font-size="1.2" fill="#00f">
<text x="225.7" y="46.2">1CT:2.5CT Xmit</text>
<text x="225.6" y="61.3">1CT:1 Receive</text>
<text x="233.7" y="64.1">Green LED</text>
<text x="233.7" y="71.2">Yellow LED</text>
</g>
</svg>
